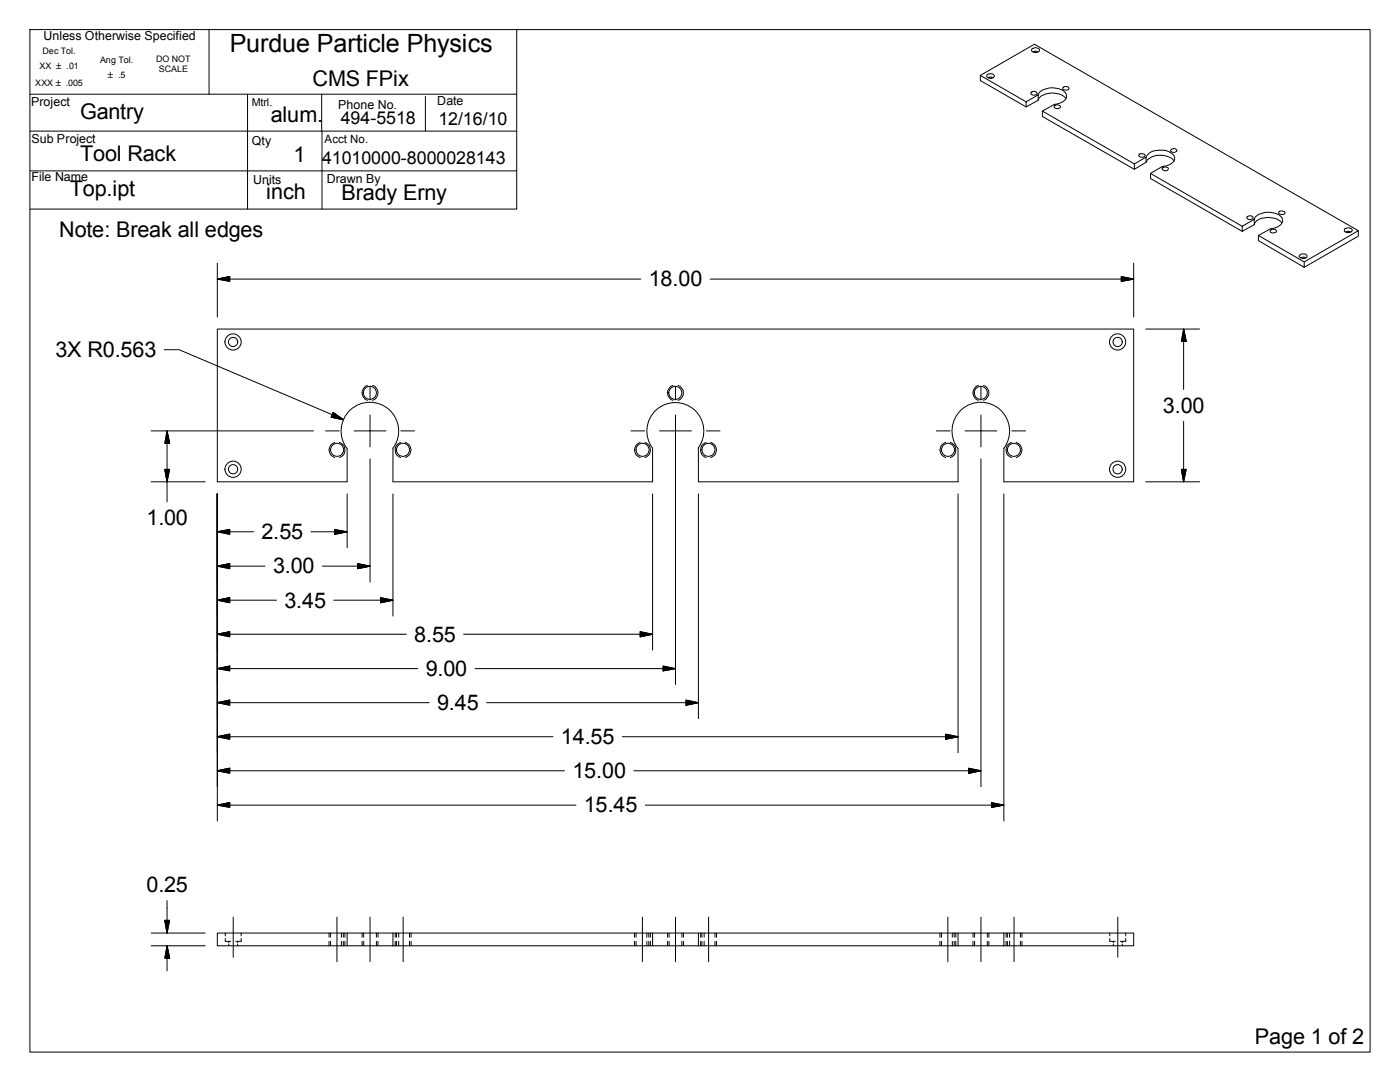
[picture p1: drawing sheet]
<svg xmlns="http://www.w3.org/2000/svg" width="279mm" height="216mm" viewBox="0 0 279 216" stroke-linecap="round" stroke-linejoin="round" font-family="sans-serif">
<!-- layer: Visible Edges(ANSI) -->
<g fill="none" stroke="#000" stroke-width=".2">
<path d="M195.6 15l10.8-6.2 64.7 37.2-10.8 6.3M197 15a.9 .9 0 0 1 1.4 .2 .87 .87 0 0 1-1.5-.1zM197.2 15.5l.3-.1 .7 .1M197.5 15.6h.4M205.7 18.5a.66 .66 0 0 1 .8-.3 .66 .66 0 0 1 .4 .6 .7 .7 0 0 1-1.2-.3zM205.9 9.8a1.07 1.07 0 0 1 1.6 .1 .91 .91 0 0 1-1.6 .3zM206.1 10.4l.5-.2 .6 .2M206.4 10.4h.4M207.2 18.9l.1-.2a3.4 3.4 0 0 1 3.3-1.1 1.99 1.99 0 0 1 2.3 1.8 2.51 2.51 0 0 1-2.5 1.4l-2.4 1.4v1l18.4 10.6M212.2 17.5a.77 .77 0 0 1 1.2 .2 .84 .84 0 0 1-1.3 0zM212.7 19.7a3.9 3.9 0 0 0-4.4-.8l-.6 .3-.5 .8M204.8 20.3l2.4-1.4v1.1l-2.4 1.3z"/>
<path d="M204.8 20.3l-9.2-5.3v1.1l9.2 5.2M208 22.2l18.4 10.5M210.6 21l.3-.1 .7 .3a.69 .69 0 0 1-.6 .5 .69 .69 0 0 1-.6-.4zM226.4 32.7l2.3-1.3v1l-2.3 1.4zM227.3 30.9a.75 .75 0 0 1 1.2 .2 .75 .75 0 0 1-1.2-.1zM228.7 31.4a2.71 2.71 0 0 1 3-1.4 2.67 2.67 0 0 1 2.7 1.5 2.17 2.17 0 0 1-2.4 1.7l-2.4 1.4v1l18.3 10.6M229.6 34.6l18.3 10.5M232 33.5a.75 .75 0 0 1 1.2 .2 .7 .7 0 0 1-.7 .4 .7 .7 0 0 1-.6-.4zM233.8 29.8a.58 .58 0 0 1 .7-.2 .58 .58 0 0 1 .3 .6 .77 .77 0 0 1-1.2-.2zM234.3 32.1a3.8 3.8 0 0 0-5.4 0l-.2 .3M247.9 45.1l2.4-1.3v1l-2.4 1.4zM248.8 43.4a.68 .68 0 0 1 .7-.4 .68 .68 0 0 1 .6 .6 .74 .74 0 0 1-1.3-.2z"/>
<path d="M250.3 43.8l.1-.3a3.9 3.9 0 0 1 5.4-.1 1.38 1.38 0 0 1-1 1.9l-1.2 .4-2.5 1.3v1l9.2 5.3v-1l-9.2-5.3M253.7 45.8h.8l.3 .4a.84 .84 0 0 1-1.3 0zM255.2 42.3a.83 .83 0 0 1 1.3 .2 .85 .85 0 0 1-1.3 0zM255.8 44.5a4 4 0 0 0-5.2-.2l-.3 .5M259.5 51.4l.5-.1 .6 .1M259.5 50.8a.79 .79 0 0 1 1.4 .4 .93 .93 0 0 1-1.6-.1zM259.9 51.6h.4M268.5 45.6a.92 .92 0 0 1 1.4 .4 .89 .89 0 0 1-.9 .4 .89 .89 0 0 1-.7-.6zM268.5 46.3l.4-.1 .7 .1M268.9 46.4h.3M271.1 46v1.1l-10.8 6.2M69.2 89.5a5.7 5.7 0 0 1 .8-7.7 5.7 5.7 0 0 1 7.7 0 5.7 5.7 0 0 1 .7 7.7"/>
<path d="M69.3 89.4v6.7h-25.9v-30.4h182.9v30.4h-26v-6.7M78.4 89.4v6.7h51.8v-6.7a5.7 5.7 0 0 1 .8-7.6 5.7 5.7 0 0 1 7.6 0 5.7 5.7 0 0 1 .7 7.6M139.4 89.4v6.7h51.8v-6.7M191.1 89.5a5.7 5.7 0 0 1 .8-7.7 5.7 5.7 0 0 1 7.7 0 5.7 5.7 0 0 1 .7 7.7M69.3 186.2h9.1v2.5h-9.1zM69.3 186.2h-25.9v2.5h25.9M78.4 188.7h51.8M78.4 186.2h51.8M130.2 186.2h9.2v2.5h-9.2zM139.4 188.7h51.8M139.4 186.2h51.8M191.2 186.2h9.1v2.5h-9.1z"/>
<path d="M200.3 186.2h26v2.5h-26"/>
<circle cx="46.5" cy="68.2" r=".92"/>
<circle cx="46.5" cy="68.2" r="1.62"/>
<circle cx="73.8" cy="78.4" r="1.3"/>
<circle cx="134.8" cy="78.4" r="1.3"/>
<circle cx="195.7" cy="78.4" r="1.3"/>
<circle cx="223" cy="68.2" r=".92"/>
<circle cx="223" cy="68.2" r="1.62"/>
<circle cx="46.5" cy="93.6" r=".92"/>
<circle cx="46.5" cy="93.6" r="1.62"/>
<circle cx="67.3" cy="89.8" r="1.3"/>
<circle cx="80.4" cy="89.8" r="1.3"/>
<circle cx="128.2" cy="89.8" r="1.3"/>
<circle cx="141.4" cy="89.8" r="1.3"/>
<circle cx="189.2" cy="89.8" r="1.3"/>
<circle cx="202.3" cy="89.8" r="1.3"/>
<circle cx="223" cy="93.6" r=".92"/>
<circle cx="223" cy="93.6" r="1.62"/>
</g>
<!-- layer: Threads(ANSI) -->
<g fill="none" stroke="#000" stroke-width=".2">
<path d="M73.3 76.9a1.57 1.57 0 0 0-1 1.5 1.57 1.57 0 0 0 1 1.5M74.4 76.9a1.57 1.57 0 0 1 1 1.5 1.57 1.57 0 0 1-1 1.5M134.3 76.9a1.57 1.57 0 0 0-1.1 1.5 1.57 1.57 0 0 0 1.1 1.5M135.3 76.9a1.57 1.57 0 0 1 1.1 1.5 1.57 1.57 0 0 1-1.1 1.5M195.3 76.9a1.57 1.57 0 0 0-1.1 1.5 1.57 1.57 0 0 0 1.1 1.5M196.3 76.9a1.57 1.57 0 0 1 1.1 1.5 1.57 1.57 0 0 1-1.1 1.5M66.8 88.3a1.59 1.59 0 0 0-1.1 1.5 1.59 1.59 0 0 0 1.1 1.5M67.8 88.3a1.62 1.62 0 0 1 1 1.5 1.62 1.62 0 0 1-1 1.5M79.9 88.3a1.62 1.62 0 0 0-1 1.5 1.62 1.62 0 0 0 1 1.5M80.9 88.3a1.59 1.59 0 0 1 1.1 1.5 1.59 1.59 0 0 1-1.1 1.5M127.8 88.3a1.59 1.59 0 0 0-1.2 1.5 1.59 1.59 0 0 0 1.2 1.5M128.7 88.3a1.62 1.62 0 0 1 1.1 1.5 1.62 1.62 0 0 1-1.1 1.5"/>
<path d="M140.9 88.3a1.62 1.62 0 0 0-1.1 1.5 1.62 1.62 0 0 0 1.1 1.5M141.9 88.3a1.59 1.59 0 0 1 1.1 1.5 1.59 1.59 0 0 1-1.1 1.5M188.7 88.3a1.59 1.59 0 0 0-1.1 1.5 1.59 1.59 0 0 0 1.1 1.5M189.7 88.3a1.62 1.62 0 0 1 1.1 1.5 1.62 1.62 0 0 1-1.1 1.5M201.9 88.3a1.62 1.62 0 0 0-1.1 1.5 1.62 1.62 0 0 0 1.1 1.5M202.8 88.3a1.59 1.59 0 0 1 1.2 1.5 1.59 1.59 0 0 1-1.2 1.5"/>
</g>
<!-- layer: Hidden Edges(ANSI) -->
<g fill="none" stroke="#000" stroke-width=".2">
<path d="M45 187.3v.5h1M45 186.2v.6M45.7 187.8v.4M45.7 188.4v.3M47.4 187.8v.4M47.4 188.4v.3M48.1 187.3v.5h-1M48.1 186.2v.6M65.7 186.2v.8M65.7 187.8v.9M66 186.2v.8M66 187.8v.9"/>
<path d="M68.1 186.2v.8M68.1 187.8v.9M68.5 186.2v.8M68.5 187.8v.9M68.8 186.2v.8M68.8 187.8v.9M72.3 186.2v.8M72.3 187.8v.9M72.6 186.2v.8M72.6 187.8v.9M75.1 186.2v.8M75.1 187.8v.9"/>
<path d="M75.4 186.2v.8M75.4 187.8v.9M78.9 186.2v.8M78.9 187.8v.9M79.1 186.2v.8M79.1 187.8v.9M79.6 186.2v.8M79.6 187.8v.9M81.7 186.2v.8M81.7 187.8v.9M82 186.2v.8M82 187.8v.9"/>
<path d="M126.6 186.2v.8M126.6 187.8v.9M126.9 186.2v.8M126.9 187.8v.9M129.1 186.2v.8M129.1 187.8v.9M129.5 186.2v.8M129.5 187.8v.9M129.8 186.2v.8M129.8 187.8v.9M133.2 186.2v.8M133.2 187.8v.9"/>
<path d="M133.5 186.2v.8M133.5 187.8v.9M136.1 186.2v.8M136.1 187.8v.9M136.4 186.2v.8M136.4 187.8v.9M139.8 186.2v.8M139.8 187.8v.9M140.1 186.2v.8M140.1 187.8v.9M140.5 186.2v.8M140.5 187.8v.9"/>
<path d="M142.7 186.2v.8M142.7 187.8v.9M143 186.2v.8M143 187.8v.9M187.6 186.2v.8M187.6 187.8v.9M187.9 186.2v.8M187.9 187.8v.9M190.1 186.2v.8M190.1 187.8v.9M190.4 186.2v.8M190.4 187.8v.9"/>
<path d="M190.8 186.2v.8M190.8 187.8v.9M194.2 186.2v.8M194.2 187.8v.9M194.5 186.2v.8M194.5 187.8v.9M197 186.2v.8M197 187.8v.9M197.4 186.2v.8M197.4 187.8v.9M200.8 186.2v.8M200.8 187.8v.9"/>
<path d="M201 186.2v.8M201 187.8v.9M201.5 186.2v.8M201.5 187.8v.9M203.6 186.2v.8M203.6 187.8v.9M204 186.2v.8M204 187.8v.9M221.5 187.3v.5h1.1M221.5 186.2v.6M222.2 187.8v.4M222.2 188.4v.3"/>
<path d="M224 187.8v.4M224 188.4v.3M224.7 187.3v.5h-1.1M224.7 186.2v.6"/>
</g>
<!-- layer: Sketch Geometry(ANSI) -->
<path d="M6 5.9h267.4v204h-267.4zM6 18.8h97.1M41.7 5.9v12.9M49.4 18.8v22.9M64.2 18.8v7.4M84.9 19.2v7M103.1 5.9v35.8h-97.1M6 26.2h97.1M6 34.1h97.1M64.3 26.2v15.5" fill="none" stroke="#000" stroke-width=".2"/>
<!-- layer: Dimensions(ANSI) -->
<g fill="none" stroke="#000" stroke-width=".2">
<path d="M43.4 55.7l2.4-.5v.9zM43.4 52.5v10.7M43.4 55.7h84.5M141.7 55.7h84.6M223.8 55.2l2.5 .5-2.5 .4zM226.3 52.5v10.7M32.8 69.8h3l32.8 14M228.7 65.7h10.7M236.2 65.7l.5 2.4h-.9zM236.2 65.7v12M30.2 96.1h10.8M30.2 86h32.3"/>
<path d="M32.9 93.7h.9l-.5 2.4zM33.3 86l.5 2.5h-.9zM33.3 86v14.1M43.4 98.6v65.2M66.5 82.3l2.1 1.5-2.5-.6zM69.3 98.6v10.7M73.9 91.6v24.5M78.4 98.6v24.3M130.2 98.6v31.1M134.8 89.2v47.4M139.4 98.6v44.8M191.2 98.6v51.6"/>
<path d="M195.8 91.6v65.4M200.3 98.6v65.2M228.7 96.1h10.7M235.8 93.7h.9l-.5 2.4zM236.2 84.1v12M43.4 106.1l2.4-.4v.9zM43.4 113l2.4-.5v1zM43.4 119.8l2.4-.5v1zM43.4 106.1h7.2M43.4 113h9.5M43.4 119.8h11.8M62 106.1h7.3"/>
<path d="M64.3 113h9.6M66.6 119.8h11.8M66.8 105.7l2.5 .4-2.5 .5zM71.4 112.5l2.5 .5-2.5 .5zM75.9 119.3l2.5 .5-2.5 .5zM43.4 126.6l2.4-.6v1.1zM43.4 133.4l2.4-.5v1zM43.4 126.6h37.7M43.4 133.4h40M92.5 126.6h37.7M94.8 133.4h40M127.8 126l2.4 .6-2.4 .5z"/>
<path d="M132.3 132.9l2.5 .5-2.5 .5zM136.9 139.7l2.5 .5-2.5 .5zM43.4 140.2l2.4-.5v1zM43.4 147l2.4-.5v1zM43.4 153.8l2.4-.5v1zM43.4 140.2h42.3M43.4 147h67M43.4 153.8h69.2M97.1 140.2h42.3M124.2 147h67M126.5 153.8h69.3M188.7 146.5l2.5 .5-2.5 .5z"/>
<path d="M193.3 153.3l2.5 .5-2.5 .5zM33.3 179.7v6.5M43.4 160.7l2.4-.6v1zM43.4 160.7h71.5M128.8 160.7h71.5M197.9 160.1l2.4 .6-2.4 .4zM30.2 186.2h10.8M30.2 188.7h10.8M32.9 183.6h.9l-.5 2.6zM33.3 188.7l.5 2.5h-.9zM33.3 188.7v5"/>
</g>
<g fill="#000" stroke="#000" stroke-width=".2">
<path d="M43.4 55.7l2.4-.5zM43.4 55.7l2.4-.5v.9zM223.8 56.1l2.5-.4zM223.8 55.2l2.5 .5-2.5 .4zM236.2 65.7l.5 2.4zM236.2 65.7l.5 2.4h-.9zM32.9 93.7l.4 2.4zM32.9 93.7h.9l-.5 2.4zM33.3 86l.5 2.5zM33.3 86l.5 2.5h-.9zM66.1 83.2l2.5 .6zM66.5 82.3l2.1 1.5-2.5-.6z"/>
<path d="M235.8 93.7l.4 2.4zM235.8 93.7h.9l-.5 2.4zM43.4 106.1l2.4-.4zM43.4 106.1l2.4-.4v.9zM43.4 113l2.4-.5zM43.4 113l2.4-.5v1zM43.4 119.8l2.4-.5zM43.4 119.8l2.4-.5v1zM66.8 106.6l2.5-.5zM66.8 105.7l2.5 .4-2.5 .5zM71.4 113.5l2.5-.5zM71.4 112.5l2.5 .5-2.5 .5z"/>
<path d="M43.4 126.6l2.4-.6zM43.4 126.6l2.4-.6v1.1zM43.4 133.4l2.4-.5zM43.4 133.4l2.4-.5v1zM43.4 140.2l2.4-.5zM43.4 140.2l2.4-.5v1zM75.9 120.3l2.5-.5zM75.9 119.3l2.5 .5-2.5 .5zM127.8 127.1l2.4-.5zM127.8 126l2.4 .6-2.4 .5zM132.3 133.9l2.5-.5zM132.3 132.9l2.5 .5-2.5 .5z"/>
<path d="M43.4 147l2.4-.5zM43.4 147l2.4-.5v1zM43.4 153.8l2.4-.5zM43.4 153.8l2.4-.5v1zM136.9 140.7l2.5-.5zM136.9 139.7l2.5 .5-2.5 .5zM188.7 147.5l2.5-.5zM188.7 146.5l2.5 .5-2.5 .5zM193.3 154.3l2.5-.5zM193.3 153.3l2.5 .5-2.5 .5zM43.4 160.7l2.4-.6zM43.4 160.7l2.4-.6v1z"/>
<path d="M197.9 161.1l2.4-.4zM197.9 160.1l2.4 .6-2.4 .4zM32.9 183.6l.4 2.6zM32.9 183.6h.9l-.5 2.6zM33.3 188.7l.5 2.5zM33.3 188.7l.5 2.5h-.9z"/>
</g>
<!-- layer: Centerline(ANSI) -->
<path d="M46.5 183v8M67.2 183v8.9M73.9 183v8.9M80.5 183v8.9M128.2 183v8.9M134.8 183v8.9M141.4 183v8.9M189.2 183v8.9M195.8 183v8.9M202.4 183v8.9M223.1 183v8" fill="none" stroke="#000" stroke-width=".2"/>
<!-- layer: Center Mark(ANSI) -->
<g fill="none" stroke="#000" stroke-width=".2">
<path d="M73.9 77.1v2.7M134.8 77.1v2.7M195.8 77.1v2.7M65 86h2.7M70.7 86h6.3M73.9 82.8v6.4M80 86h2.7M125.9 86h2.8M131.6 86h6.4M134.8 82.8v6.4M141 86h2.7M186.9 86h2.7"/>
<path d="M192.6 86h6.3M195.8 82.8v6.4M201.9 86h2.8"/>
</g>
<text font-size="5" x="45.8" y="10.4">Purdue Particle Physics</text>
<g font-size="4.3">
<text x="62.4" y="17.1">CMS FPix</text>
<text x="16" y="23.7">Gantry</text>
<text x="54" y="24.3">alum.</text>
<text x="16" y="32.1">Tool Rack</text>
<text x="58.5" y="32.3">1</text>
<text x="13.9" y="39.1">Top.ipt</text>
<text x="53.1" y="39.7">inch</text>
<text x="68.1" y="39.9">Brady Erny</text>
<text x="11.8" y="47.2">Note: Break all edges</text>
<text x="129.5" y="57.2">18.00</text>
<text x="11" y="71.2">3X R0.563</text>
<text x="232.1" y="82.4">3.00</text>
<text x="29.2" y="104.8">1.00</text>
<text x="52.2" y="107.6">2.55</text>
<text x="54.5" y="114.4">3.00</text>
<text x="56.8" y="121.3">3.45</text>
<text x="82.7" y="128.1">8.55</text>
<text x="85" y="134.9">9.00</text>
<text x="87.2" y="141.7">9.45</text>
<text x="112" y="148.5">14.55</text>
<text x="114.2" y="155.3">15.00</text>
<text x="116.5" y="162.1">15.45</text>
<text x="29.2" y="178.1">0.25</text>
<text x="250.4" y="208.3">Page 1 of 2</text>
</g>
<g font-size="3.6">
<text x="68" y="24.8">494-5518</text>
<text x="87.5" y="25">12/16/10</text>
<text x="64.3" y="32.6">41010000-8000028143</text>
</g>
<g font-size="2.5">
<text x="8.7" y="8.1">Unless Otherwise Specified</text>
<text x="6.2" y="21.1">Project</text>
<text x="67.5" y="21.7">Phone No.</text>
<text x="87.2" y="21">Date</text>
<text x="6.3" y="28.5">Sub Project</text>
<text x="50.2" y="28.9">Qty</text>
<text x="6.3" y="36.1">File Name</text>
<text x="50.5" y="36.7">Units</text>
<text x="65.2" y="36.4">Drawn By</text>
</g>
<text font-size="2.3" x="64.8" y="28.4">Acct No.</text>
<text font-size="2.2" x="50.2" y="21.1">Mtrl.</text>
<g font-size="1.8">
<text x="8.5" y="10.9">Dec Tol.</text>
<text x="7" y="17.2">XXX ± .005</text>
<text x="7.9" y="13.8">XX ± .01</text>
<text x="20" y="12.6">Ang Tol.</text>
<text x="31.2" y="12.4">DO NOT</text>
<text x="31.7" y="14.4">SCALE</text>
</g>
<text font-size="1.7" x="21.5" y="15.6">± .5</text>
</svg>
